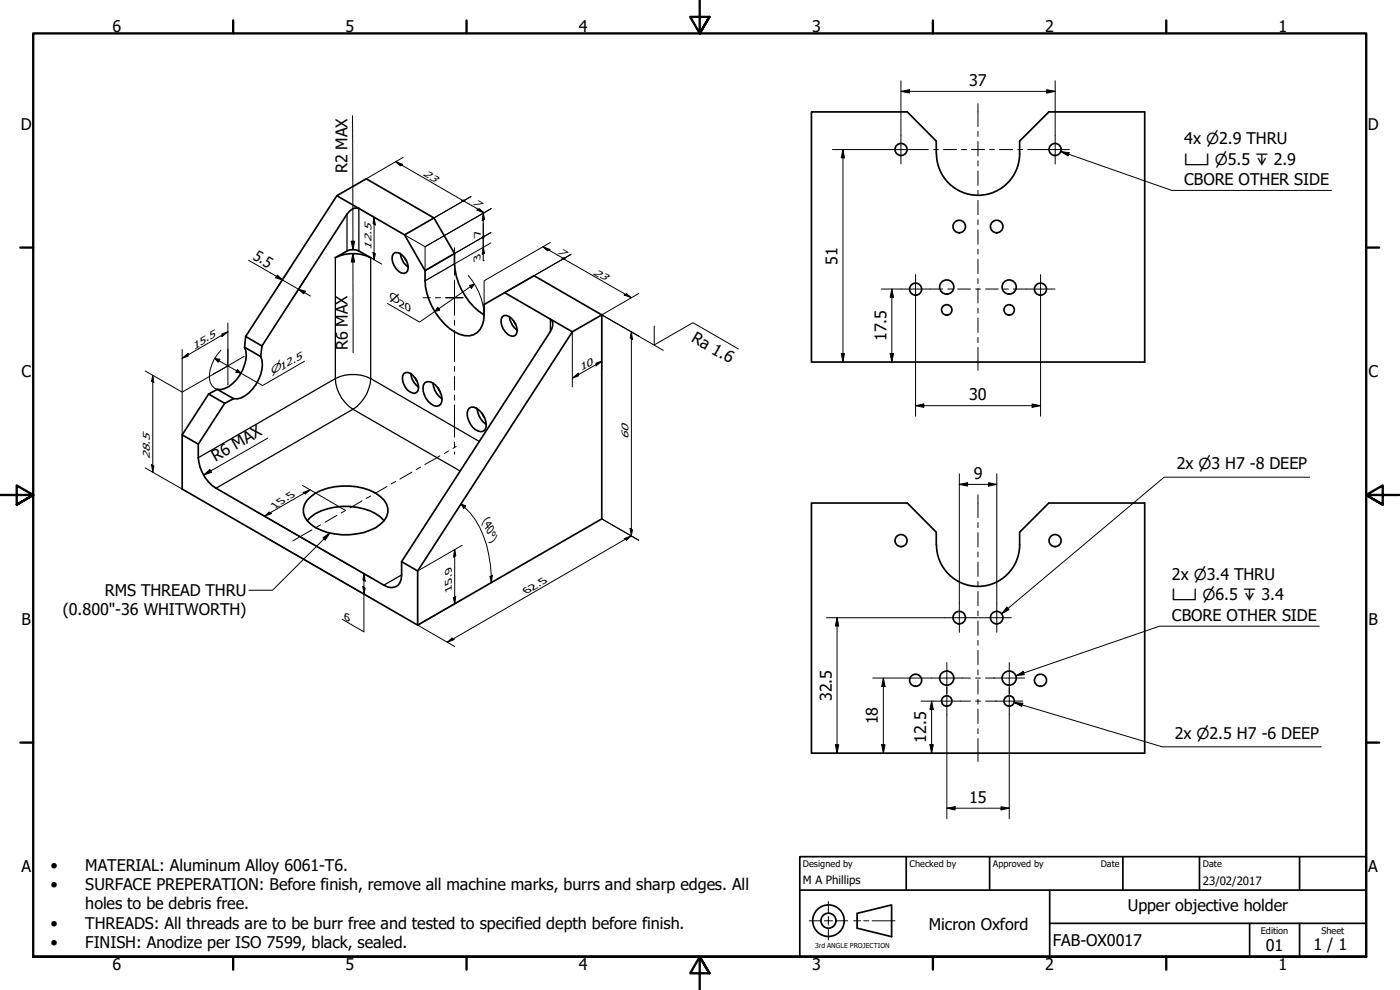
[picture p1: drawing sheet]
<svg xmlns="http://www.w3.org/2000/svg" width="420mm" height="297mm" viewBox="0 0 420 297" stroke-linecap="round" stroke-linejoin="round" font-family="sans-serif">
<!-- layer: Visible (ISO) -->
<g fill="none" stroke="#000" stroke-width=".51">
<path d="M101.1 58.7l20.3 11.8M281 46.1v-3.8l-8.7-8.7h-28.8v75h100v-75h-28.7l-8.8 8.7v3.8M281.1 46.1a12.5 12.5 0 0 0 12.4 12.5 12.5 12.5 0 0 0 12.5-12.5M100.6 77.3l3.5-2a4.3 4.3 0 0 1 3.6 0l3.6 2a12 12 0 0 0-10.7 0zM107.7 62.5a2.95 2.95 0 0 0-3.6 1.7l-25.5 39.6M118 76.2a1.94 1.94 0 0 1 2.8 .5 4.8 4.8 0 0 1 1.5 4.6 1.62 1.62 0 0 1-2.6 .2 4.5 4.5 0 0 1-1.7-5.3zM120.2 76.2a5.7 5.7 0 0 0 2.3 3.9M121.4 70.5l8.8-5.1 6.2 10.7-8.8 5.1zM121.5 77.5l.5 .8M130.2 65.4l-20.3-11.8-8.8 5.1-27.4 42.3M136.4 76.1a19.8 19.8 0 0 0 8.9 18.4M127.6 81.2a19.9 19.9 0 0 0 8.8 18.4 6.1 6.1 0 0 0 6.8 .2 6.8 6.8 0 0 0 2.1-5.3"/>
<path d="M145.3 94.5v-3.1l15-8.7 20.3 11.8v61.2l-55.3 31.9M150.7 95a1.94 1.94 0 0 1 2.8 .6 4.8 4.8 0 0 1 1.5 4.6 1.62 1.62 0 0 1-2.6 .1 4.5 4.5 0 0 1-1.7-5.3zM151.4 87.8l13.8 7.9M152.9 95a6 6 0 0 0 2.3 4M154.2 96.3l.5 1M165.2 95.7a2.2 2.2 0 0 1 .4 2.9l-45.1 69.9v4a3.2 3.2 0 0 1-1.5 3.5 3.2 3.2 0 0 1-3.8-.4l-50.4-29.1a11.8 11.8 0 0 1-5.3-9.2v-4l7.9-12.3M165.2 95.7l6.6 3.9-46.5 71.7-4.8-2.8M180.6 94.5l-8.8 5.1M62.6 118.2l-7.9 12.3v16.2l70.6 40.9v-16.3M70.1 119.6l-4.9-2.8-2.6 1.4 4.8 2.8M70.1 119.6l-2.7 1.4M73.4 104.2a9.1 9.1 0 0 1-1.5 8.4 7.4 7.4 0 0 1-6.7 4.2"/>
<path d="M73.4 104.2l4.8 2.8M78.2 107a9.3 9.3 0 0 1-1.4 8.4 7.5 7.5 0 0 1-6.7 4.2M78.6 103.8l-4.9-2.8-.3 3.2M78.6 103.8l-.4 3.2M121.2 112.1a1.9 1.9 0 0 1 2.8 .6 4.6 4.6 0 0 1 1.4 4.6l-.4 .5a2.81 2.81 0 0 1-3.6-2.1 3.5 3.5 0 0 1-.2-3.6zM123.3 112.1a5.3 5.3 0 0 0 2.3 4M124.6 113.4l.6 .9M127.6 114.8a2.42 2.42 0 0 1 3 .7 5.2 5.2 0 0 1 1.7 5.8 1.91 1.91 0 0 1-3-.1 5.8 5.8 0 0 1-2.2-5.8zM129.9 114.9a6.5 6.5 0 0 0 2.8 4.8M131.4 116.4l.7 1.3M54.7 130.5l4.8 2.8M140.8 122.5a2.3 2.3 0 0 1 3.1 .7 5.2 5.2 0 0 1 1.6 5.8 2.06 2.06 0 0 1-2.9-.1 5.9 5.9 0 0 1-2.2-5.8z"/>
<path d="M143.2 122.6a6.5 6.5 0 0 0 2.7 4.8M144.7 124.1l.7 1.2M92.2 150a15.3 15.3 0 0 1 12.6-4.2 14.5 14.5 0 0 1 10.5 4.2 4.8 4.8 0 0 1-1.2 7.3 17.3 17.3 0 0 1-13.6 2.9 11.4 11.4 0 0 1-9.1-5.1 4.6 4.6 0 0 1 .8-5.1zM92.2 156.2a14.5 14.5 0 0 1 10.4-4.3 17.7 17.7 0 0 1 11.6 3.2l1.1 1.1M281 163.4v-3.7l-8.7-8.8h-28.8v75.1h100v-75.1h-28.7l-8.8 8.8v3.7M281.1 163.5a12.5 12.5 0 0 0 12.4 12.4 12.5 12.5 0 0 0 12.5-12.4"/>
<circle cx="270.4" cy="44.8" r="1.81"/>
<circle cx="316.6" cy="44.8" r="1.81"/>
<circle cx="287.9" cy="68" r="1.87"/>
<circle cx="299.1" cy="68" r="1.87"/>
<circle cx="274.8" cy="86.8" r="1.81"/>
<circle cx="284.1" cy="86.1" r="2.13"/>
<circle cx="284.1" cy="93" r="1.56"/>
<circle cx="302.9" cy="86.1" r="2.13"/>
<circle cx="302.9" cy="93" r="1.56"/>
<circle cx="312.3" cy="86.8" r="1.81"/>
<circle cx="270.4" cy="162.2" r="1.81"/>
<circle cx="316.6" cy="162.2" r="1.81"/>
<circle cx="287.9" cy="185.3" r="1.87"/>
<circle cx="299.1" cy="185.3" r="1.87"/>
<circle cx="274.8" cy="204.1" r="1.81"/>
<circle cx="284.1" cy="203.5" r="2.13"/>
<circle cx="284.1" cy="210.3" r="1.56"/>
<circle cx="302.9" cy="203.5" r="2.13"/>
<circle cx="302.9" cy="210.3" r="1.56"/>
<circle cx="312.3" cy="204.1" r="1.81"/>
</g>
<!-- layer: Visible Narrow (ISO) -->
<path d="M100.6 77.3v36.3l-41.1 23.7M104.1 64.2v11.1M107.7 62.5v12.8M111.3 77.3v36.3M136.4 79.2l-8.8 5.1M165.2 95.7v3.8M100.6 113.6a12 12 0 0 1 10.7 0 11.5 11.5 0 0 1-5.4 9.2 11.6 11.6 0 0 1-5.3-9.2zM111.3 113.6l32.5 18.8M138.1 141.3l-32.2-18.5-41.1 23.7M120.5 172.5l-5.3 3.1" fill="none" stroke="#000" stroke-width=".38"/>
<!-- layer: Border (ISO) -->
<g fill="none" stroke="#000" stroke-width=".7">
<path d="M70 6.1v3.9M140 6.1v3.9M210 0v10l-2.9-4.9h5.8l-2.9 4.9 2.9-4.9M280 6.1v3.9M350 6.1v3.9M6.1 74.3h3.9M410 74.3h3.9M0 148.5h10l-5-2.8v5.7l5-2.9-5 2.9M420 148.5h-10l5-2.8v5.7l-5-2.9 5 2.9M6.1 222.8h3.9M410 222.8h3.9M10 287.1v-277.1h400v277.1h-400h400"/>
<path d="M70 287.1v3.8M140 287.1v3.8M212.9 292l-2.9-4.9 2.9 4.9h-5.8l2.9-4.9v9.9M280 287.1v3.8M350 287.1v3.8"/>
</g>
<!-- layer: Sketch Geometry (ANSI) -->
<path d="M242.9 276.3h3.2M247.4 276.3h2.5M248.6 270.5v3.3M248.6 275v2.5M248.6 278.8v3.3M251.1 276.3h3.3M256.2 276.3h2.1M259.2 276.3h1.5M261.7 276.3h6.9" fill="none" stroke="#000" stroke-width=".3"/>
<g fill="none" stroke="#000" stroke-width=".51">
<path d="M257.2 274.1l10.4-2.6v9.5l-10.4-2.5z"/>
<circle cx="248.6" cy="276.2" r="4.7"/>
<circle cx="248.6" cy="276.2" r="2.25"/>
</g>
<!-- layer: Title (ISO) -->
<path d="M240 257h170v30.1h-170zM272 257v10.1M297 257v10.1M337 257v10.1M360 257v10.1M390 257v10.1M240 267.1h170M315 277h95M315 267.1v20M375 277v10.1M390 277v10.1" fill="none" stroke="#000" stroke-width=".51"/>
<!-- layer: Dimension (ISO) -->
<g fill="none" stroke="#000" stroke-width=".3">
<path d="M105.8 34.7l.1 40.2M270.4 27.4l2.5-.5v1zM270.4 27.4h46.3M270.4 24.2v16.4M314.1 26.9l2.6 .5-2.6 .5zM316.7 24.2v16.4M118.7 48.5l2.1 .8-.7 .5zM118.7 48.5l19.9 11.5M121 47.2l-11.1 6.4M141.4 59l-11.2 6.4M249.8 44.9h16.3M253 44.9l.4 2.5h-.9z"/>
<path d="M253 44.9v63.7M74.6 78.1l18.6 10.7M105.4 72.4h1l-.5 2.5zM105.9 76.1l.5 2.5h-1zM105.9 76.1l.1 29.7M110 63.9l2.7 1.6M111.3 77.3l3.3 1.9M112 75.7l.6 .4-.3 1.9zM112.3 65.2l.3 2.3-.6-.5zM112.3 65.2v12.8M139.5 60.5l5.8 3.4M143.1 63l.7-.4 1.5 1.3z"/>
<path d="M145 74.2l.4 1.8-.7 .4zM145 78.2h.1M145 63.9l.4 1.9-.7 .4zM145 63.9v14.3M147.3 62.7l-19.7 11.3-6.2-3.5M147.3 72.9l-10.9 6.3M147.5 62.5l-19.9 11.5v7.2l19.7-11.4-10.9 6.3M162.9 74l2.1 .9-.7 .4zM162.9 74l5.8 3.3M165.2 72.8l-19.9 11.5v7.1M169.5 77.9l20 11.4M171.4 76.3l-20 11.5"/>
<path d="M68.4 97v12.8l-13.7 7.9-11.1-6.4M68.4 99.6l-13.7 7.9M83.2 82.5l1.6 1.5-2.1-.6zM87.2 80.1l-4.1 6.5M89.6 86.8l2 .6-.5 .8zM92.1 82.9l-4.2 6.6M131.4 92.2l.6 .9-1.5 .4zM140.5 82.7a19.5 19.5 0 0 1 4.8 11.8M140.9 85.6l1.5-.3-.9 1.2zM142.4 85.3l-16.5 11.3-9.6-5.6M171.8 99.6v16.5M180.6 94.5l11.1 6.3"/>
<path d="M180.6 94.5v16.4M187.3 88.5l.7-.4 1.5 1.2zM189.5 99.6l.3 2.2-.7-.4zM189.5 99.6v61.2l-55.3 31.9M191.7 88.1l-11.1 6.4M264.5 86.7h5.9M267.7 86.7l.5 2.5h-1.1zM267.7 86.7v21.9M274.8 91v33.9M312.3 91v33.9M45.8 112.6l.4 2.2-.7-.4zM45.8 112.6v29.1"/>
<path d="M54.7 107.5l1.8-1.5v.9zM54.7 104.9v25.6M64.5 107.6l1.5 .2-.5 .9zM64.5 107.6l14.3 8.1 12.6-7.3M66.3 105.1a11 11 0 0 0-3.2 9.7l.5 .9 .7 .7 .9 .4M66.6 100.2l1.8-.6-1.8 1.4zM71.3 110.9l1 1.1-1.5-.3zM171.8 113.5l1.7-1.5v.8zM178.9 109l1.7-.6-1.7 1.4zM180.6 108.4l-8.8 5.1M252.5 106.1h.9l-.4 2.5zM267.1 106.1h1.1l-.5 2.5z"/>
<path d="M45.5 139.4l.7 .4-.4 1.9zM80.4 131.4l-19.3 11.1M274.8 121.7l2.4-.5v1zM274.8 121.7h37.5M309.8 121.2l2.5 .5-2.5 .5zM43.6 140.4l11.1 6.3M61.1 142.5l1.9-1.6 .5 .8zM75.7 152.8l5.9 3.4M79.4 154.9l1.4-1.2 .7 .4zM81.2 155.9l30.2 17.5M90.8 145.7l12.9 7.4M90.9 147.8l2.1-.8-1.4 1.2z"/>
<path d="M93 147l-13.6 7.9M138.4 151.2l1.4 .6-.6 .8zM138.4 151.2a23.9 23.9 0 0 1 8.3 15.3l.5 3.1 .2 5.3M180.6 155.7l11.1 6.4M189.1 158.5l.7 .4-.3 1.9zM287.9 145.3l2.5-.5v1zM287.9 145.3h11.2M287.9 142.2v38.8M296.7 144.8l2.4 .5-2.4 .5zM299.1 142.2v38.8M80.9 161.9l30.5 17.7M108.9 176l.7 .5-.4 1.7z"/>
<path d="M109.2 172.1l.4 2.3-.7-.4zM109.2 172.1v17.5l-6.5-3.8M136.1 179.4l.7-.5-.3 2.3zM136.5 164.9l.3 1.8-.7 .5zM136.5 164.9v16.3M138.7 179.9l-13.4 7.7 11.2 6.4M138.7 163.6l-13.4 7.7M147.1 173l.7-.4-.4 2.3zM187.3 161.6l2.2-.8-1.5 1.2zM134.2 192.7l1.4-1.3 .7 .5zM248 185.3h35.5M251.2 185.3l.5 2.5h-1z"/>
<path d="M251.2 185.3v40.7M261.9 203.4h17.6M265.1 203.4l.5 2.6h-1zM265.1 203.4v22.6M276.4 210.4h3.7M279.6 210.4l.5 2.4h-1zM279.6 210.4v15.6M284.2 214.4v31.3M302.9 214.4v31.3M250.7 223.4h1l-.5 2.6zM264.6 223.4h1l-.5 2.6zM279.1 223.4h1l-.5 2.6z"/>
<path d="M284.2 242.5l2.4-.5v1zM284.2 242.5h18.7M300.4 242l2.5 .5-2.5 .5z"/>
</g>
<g fill="#000">
<path d="M270.4 27.4l2.5-.5v1z" fill-rule="evenodd"/>
<path d="M314.1 26.9l2.6 .5-2.6 .5z" fill-rule="evenodd"/>
<path d="M118.7 48.5l2.1 .8-.7 .5z" fill-rule="evenodd"/>
<path d="M138.6 60h.9l.2 .2-.6 .4-.7-.4z" fill-rule="evenodd"/>
<path d="M138.6 60h.9l.2 .2-.6 .4-.7-.4z" fill-rule="evenodd"/>
<path d="M253 44.9l.4 2.5h-.9z" fill-rule="evenodd"/>
<path d="M105.4 72.4h1l-.5 2.5z" fill-rule="evenodd"/>
<path d="M105.9 76.1l.5 2.5h-1z" fill-rule="evenodd"/>
<path d="M112 75.7l.6 .4-.3 1.9z" fill-rule="evenodd"/>
<path d="M112.3 65.2l.3 2.3-.6-.5z" fill-rule="evenodd"/>
<path d="M143.1 63l.7-.4 1.5 1.3z" fill-rule="evenodd"/>
<path d="M145 74.2l.4 1.8-.7 .4z" fill-rule="evenodd"/>
<path d="M145 63.9l.4 1.9-.7 .4z" fill-rule="evenodd"/>
<path d="M145 70.6l.4-.1 .1 .4-.1 .4-.6 .3-.2-.2z" fill-rule="evenodd"/>
<path d="M145 70.6l.4-.1 .1 .4-.1 .4-.6 .3-.2-.2z" fill-rule="evenodd"/>
<path d="M162.9 74l2.1 .9-.7 .4z" fill-rule="evenodd"/>
<path d="M168.7 77.3h.8l.2 .3-.2 .3h-.8l-.2-.3z" fill-rule="evenodd"/>
<path d="M168.7 77.3h.8l.2 .3-.2 .3h-.8l-.2-.3z" fill-rule="evenodd"/>
<path d="M83.2 82.5l1.6 1.5-2.1-.6z" fill-rule="evenodd"/>
<path d="M89.6 86.8l2 .6-.5 .8z" fill-rule="evenodd"/>
<path d="M131.4 92.2l.6 .9-1.5 .4z" fill-rule="evenodd"/>
<path d="M140.9 85.6l1.5-.3-.9 1.2z" fill-rule="evenodd"/>
<path d="M187.3 88.5l.7-.4 1.5 1.2z" fill-rule="evenodd"/>
<path d="M267.7 86.7l.5 2.5h-1.1z" fill-rule="evenodd"/>
<path d="M45.8 112.6l.4 2.2-.7-.4z" fill-rule="evenodd"/>
<path d="M54.7 107.5l1.8-1.5v.9z" fill-rule="evenodd"/>
<path d="M64.5 107.6l1.5 .2-.5 .9z" fill-rule="evenodd"/>
<path d="M66.6 100.2l1.8-.6-1.8 1.4z" fill-rule="evenodd"/>
<path d="M71.3 110.9l1 1.1-1.5-.3z" fill-rule="evenodd"/>
<path d="M171.8 113.5l1.7-1.5v.8z" fill-rule="evenodd"/>
<path d="M178.9 109l1.7-.6-1.7 1.4z" fill-rule="evenodd"/>
<path d="M189.5 99.6l.3 2.2-.7-.4z" fill-rule="evenodd"/>
<path d="M252.5 106.1h.9l-.4 2.5z" fill-rule="evenodd"/>
<path d="M267.1 106.1h1.1l-.5 2.5z" fill-rule="evenodd"/>
<path d="M45.5 139.4l.7 .4-.4 1.9z" fill-rule="evenodd"/>
<path d="M274.8 121.7l2.4-.5v1z" fill-rule="evenodd"/>
<path d="M309.8 121.2l2.5 .5-2.5 .5z" fill-rule="evenodd"/>
<path d="M61.1 142.5l1.9-1.6 .5 .8z" fill-rule="evenodd"/>
<path d="M79.4 154.9l1.4-1.2 .7 .4z" fill-rule="evenodd"/>
<path d="M90.9 147.8l2.1-.8-1.4 1.2z" fill-rule="evenodd"/>
<path d="M138.4 151.2l1.4 .6-.6 .8z" fill-rule="evenodd"/>
<path d="M189.1 158.5l.7 .4-.3 1.9z" fill-rule="evenodd"/>
<path d="M287.9 145.3l2.5-.5v1z" fill-rule="evenodd"/>
<path d="M296.7 144.8l2.4 .5-2.4 .5z" fill-rule="evenodd"/>
<path d="M108.9 176l.7 .5-.4 1.7z" fill-rule="evenodd"/>
<path d="M109.2 172.1l.4 2.3-.7-.4z" fill-rule="evenodd"/>
<path d="M136.1 179.4l.7-.5-.3 2.3z" fill-rule="evenodd"/>
<path d="M136.5 164.9l.3 1.8-.7 .5z" fill-rule="evenodd"/>
<path d="M147.1 173l.7-.4-.4 2.3z" fill-rule="evenodd"/>
<path d="M187.3 161.6l2.2-.8-1.5 1.2z" fill-rule="evenodd"/>
<path d="M134.2 192.7l1.4-1.3 .7 .5z" fill-rule="evenodd"/>
<path d="M251.2 185.3l.5 2.5h-1z" fill-rule="evenodd"/>
<path d="M265.1 203.4l.5 2.6h-1z" fill-rule="evenodd"/>
<path d="M279.6 210.4l.5 2.4h-1z" fill-rule="evenodd"/>
<path d="M250.7 223.4h1l-.5 2.6z" fill-rule="evenodd"/>
<path d="M264.6 223.4h1l-.5 2.6z" fill-rule="evenodd"/>
<path d="M279.1 223.4h1l-.5 2.6z" fill-rule="evenodd"/>
<path d="M284.2 242.5l2.4-.5v1z" fill-rule="evenodd"/>
<path d="M300.4 242l2.5 .5-2.5 .5z" fill-rule="evenodd"/>
</g>
<!-- layer: Centerline (ISO) -->
<g fill="none" stroke="#000" stroke-width=".3">
<path d="M293.5 31.1v6.9M293.5 39.4v1.5M266.1 44.9h12.5M280.2 44.9h1.4M283.1 44.9h4M288.5 44.9h1.6M291.5 44.9h4M293.5 42.5v4.3M293.5 48.2v1.6M293.5 51.3v4.3M293.5 57.1v1.5M297 44.9h1.4"/>
<path d="M300 44.9h3.9M305.4 44.9h1.5M308.4 44.9h12.5M136.4 74.3v5.3M293.5 60.1v4.3M293.5 66v1.4M293.5 68.9v4.4M293.5 74.8v1.4M293.5 77.8v4.3M136.4 81.1v1.5M136.4 84.1v10.5M136.4 96.1v1.5"/>
<path d="M136.4 99.1v9.3M270.4 86.7h12.6M284.4 86.7h1.5M287.4 86.7h3.9M292.8 86.7h1.5M293.5 83.6v1.5M293.5 86.6v4.3M293.5 92.4v1.6M293.5 95.4v4.3M295.8 86.7h3.8M301.1 86.7h1.5M304.1 86.7h12.5"/>
<path d="M136.4 110v1.4M136.4 113v4M136.4 118.5v1.6M293.5 101.3v1.5M293.5 104.3v6.8M132 136.8l-4.5 2.6M134.6 135.3l-1.3 .8M136.4 121.5v9.7M136.4 132.6v1.6M136.4 135.6v.7M136.9 134l-.9 .5M93.6 159l-5.7 3.3"/>
<path d="M96.2 157.5l-1.3 .7M101.2 154.6l-3.7 2.1M103.7 153.1l-1.3 .8M108.6 150.3l-3.6 2.1M111.3 148.8l-1.4 .7M116.1 146l-3.6 2.1M118.7 144.4l-1.3 .8M123.6 141.7l-3.6 2M126.2 140.1l-1.3 .8M293.5 148.4v6.9M293.5 156.8v1.5M293.5 159.8v4.3"/>
<path d="M293.5 165.6v1.5M293.5 168.6v4.4M293.5 174.5v1.4M293.5 177.5v4.3M283.5 185.3h20M293.5 183.3v1.5M293.5 186.3v4.3M293.5 192.1v1.5M293.5 195.1v4.3M279.5 203.4h11.8M280.1 210.4h11.2M292.8 203.4h1.5"/>
<path d="M292.8 210.4h1.5M293.5 201v1.5M293.5 203.9v4.4M293.5 209.8v1.5M293.5 212.8v4.3M293.5 218.6v1.5M295.8 203.4h11.7M295.8 210.4h11.2M293.5 221.6v6.9"/>
</g>
<!-- layer: Symbol (ISO) -->
<path d="M318.3 45.5l2.6 .3-.4 1zM318.3 45.5l33.4 11.6h47.9M180.6 94.5l18.5 10.6M196.3 97.8v5.7l11.7-6.7 13.6 7.9M99 159.9l-17.2 17.2h-7.1M393.1 143.2h-43.7l-48.8 40.9M96.9 161.3l2.1-1.4-1.4 2.1zM302.2 182.2l.6 .7-2.2 1.2zM395.9 187.9h-47.9l-43.1 14.8M304.4 210.8l2.6 .2-.4 .9zM304.4 210.8l44.4 13.3h47.8M304.9 202.7l2.2-1.2 .3 .9z" fill="none" stroke="#000" stroke-width=".3"/>
<g fill="#000">
<path d="M318.3 45.5l2.6 .3-.4 1z" fill-rule="evenodd"/>
<path d="M96.9 161.3l2.1-1.4-1.4 2.1z" fill-rule="evenodd"/>
<path d="M302.2 182.2l.6 .7-2.2 1.2z" fill-rule="evenodd"/>
<path d="M304.4 210.8l2.6 .2-.4 .9z" fill-rule="evenodd"/>
<path d="M304.9 202.7l2.2-1.2 .3 .9z" fill-rule="evenodd"/>
</g>
<!-- layer: Center Mark (ISO) -->
<g fill="none" stroke="#000" stroke-width=".3">
<path d="M270.4 40.6v8.6M316.7 40.6v8.6M126.9 89.3h2.3M130.7 89.3h1.5M133.7 89.3h2.7h-2.5M138.9 89.3h-2.5h2.5M274.8 82.4v8.6M312.3 82.4v8.6M68.4 104.8v10.7M73.3 106.9l-9.3 5.4M284.2 198.8v9.3M287.9 181v8.7"/>
<path d="M299.1 181v8.7M302.9 198.8v9.3M284.2 206.3v8.1M302.9 206.3v8.1"/>
</g>
<g font-size="4.8">
<text x="33.7" y="9.6">6</text>
<text x="103.7" y="9.6">5</text>
<text x="173.7" y="9.6">4</text>
<text x="243.7" y="9.6">3</text>
<text x="313.7" y="9.6">2</text>
<text x="383.7" y="9.6">1</text>
<text x="290.9" y="25.8">37</text>
<text x="6.2" y="38.9">D</text>
<text x="410.5" y="38.9">D</text>
<text x="355.4" y="43.3">4x ⌀2.9 THRU</text>
<text x="104.3" y="52" transform="rotate(-90 104.3 52)">R2 MAX</text>
<text x="355.4" y="55.5">CBORE OTHER SIDE</text>
<text x="251.3" y="79.4" transform="rotate(-90 251.3 79.4)">51</text>
<text x="104.4" y="105.1" transform="rotate(-90 104.4 105.1)">R6 MAX</text>
<text x="207.2" y="102.3" transform="rotate(30 207.2 102.3)">Ra 1.6</text>
<text x="266.1" y="102.3" transform="rotate(-90 266.1 102.3)">17.5</text>
<text x="6.4" y="113.1">C</text>
<text x="410.7" y="113.1">C</text>
<text x="290.9" y="120.1">30</text>
<text x="64.6" y="138.7" transform="rotate(-30 64.6 138.7)">R6 MAX</text>
<text x="292.2" y="143.7">9</text>
<text x="353.2" y="140.8">2x ⌀3 H7 -8 DEEP</text>
<text x="31.4" y="178.8">RMS THREAD THRU</text>
<text x="351.7" y="174">2x ⌀3.4 THRU</text>
<text x="18.9" y="184.6">(0.800&quot;-36 WHITWORTH)</text>
<text x="6.4" y="187.4">B</text>
<text x="351.7" y="186.3">CBORE OTHER SIDE</text>
<text x="410.7" y="187.4">B</text>
<text x="249.6" y="210.3" transform="rotate(-90 249.6 210.3)">32.5</text>
<text x="263.5" y="217.3" transform="rotate(-90 263.5 217.3)">18</text>
<text x="352.6" y="221.7">2x ⌀2.5 H7 -6 DEEP</text>
<text x="278" y="222.8" transform="rotate(-90 278 222.8)">12.5</text>
<text x="290.9" y="240.9">15</text>
<text x="6.4" y="261.7">A</text>
<text x="15.1" y="261.4">•</text>
<text x="25.6" y="261.4">MATERIAL: Aluminum Alloy 6061-T6.</text>
<text x="410.7" y="261.7">A</text>
<text x="15.1" y="267.1">•</text>
<text x="25.6" y="267.1">SURFACE PREPERATION: Before finish, remove all machine marks, burrs and sharp edges. All</text>
<text x="25.6" y="272.8">holes to be debris free.</text>
<text x="338.5" y="273.4">Upper objective holder</text>
<text x="15.1" y="278.6">•</text>
<text x="25.6" y="278.6">THREADS: All threads are to be burr free and tested to specified depth before finish.</text>
<text x="278.8" y="279">Micron Oxford</text>
<text x="15.1" y="284.4">•</text>
<text x="25.6" y="284.4">FINISH: Anodize per ISO 7599, black, sealed.</text>
<text x="316" y="283.8">FAB-OX0017</text>
<text x="379.9" y="285.3">01</text>
<text x="394.2" y="285">1 / 1</text>
<text x="33.7" y="290.9">6</text>
<text x="103.7" y="290.9">5</text>
<text x="173.7" y="290.9">4</text>
<text x="243.7" y="290.9">3</text>
<text x="313.7" y="290.9">2</text>
<text x="383.7" y="290.9">1</text>
</g>
<g font-size="4.6">
<text x="355.4" y="49.5">⌴ ⌀5.5 ↧ 2.9</text>
<text x="75.7" y="77.7" transform="rotate(30 75.7 77.7)">5.5</text>
<text x="351.7" y="180.1">⌴ ⌀6.5 ↧ 3.4</text>
</g>
<g font-size="3.6">
<text x="144.8" y="156.3" transform="rotate(69 144.8 156.3)">(40°</text>
<text x="147.1" y="162.2" transform="rotate(69 147.1 162.2)">)</text>
</g>
<g font-size="3.4">
<text x="241" y="265.4">M A Phillips</text>
<text x="361" y="265.5">23/02/2017</text>
</g>
<g font-size="3.3">
<text x="116.8" y="89.8" transform="rotate(30 116.8 89.8)">⌀20</text>
<text x="81.5" y="112.6" transform="rotate(-30 81.5 112.6)">⌀12.5</text>
</g>
<text font-size="3.1" x="58.2" y="104.9" transform="rotate(-30 58.2 104.9)">15.5</text>
<g font-size="3">
<text x="126.8" y="52.6" transform="rotate(30 126.8 52.6)">23</text>
<text x="141.6" y="61.3" transform="rotate(30 141.6 61.3)">7</text>
<text x="144.3" y="70.9" transform="rotate(-90 144.3 70.9)">7</text>
<text x="111.4" y="74.9" transform="rotate(-90 111.4 74.9)">12.5</text>
<text x="167.1" y="75.9" transform="rotate(30 167.1 75.9)">7</text>
<text x="144.2" y="78.2" transform="rotate(-90 144.2 78.2)">3</text>
<text x="177.9" y="82.2" transform="rotate(30 177.9 82.2)">2</text>
<text x="179.8" y="83.2" transform="rotate(30 179.8 83.2)">3</text>
<text x="174.4" y="111.4" transform="rotate(-30 174.4 111.4)">10</text>
<text x="188.6" y="131.8" transform="rotate(-90 188.6 131.8)">60</text>
<text x="45" y="137.7" transform="rotate(-90 45 137.7)">28.5</text>
<text x="82.5" y="152.6" transform="rotate(-30 82.5 152.6)">15.5</text>
<text x="135.6" y="177.4" transform="rotate(-90 135.6 177.4)">15.9</text>
<text x="158.1" y="178.4" transform="rotate(-30 158.1 178.4)">62.5</text>
<text x="103.2" y="185.6" transform="rotate(30 103.2 185.6)">6</text>
</g>
<g font-size="2.7">
<text x="241" y="260.1">Designed by</text>
<text x="273" y="260.1">Checked by</text>
<text x="298" y="260.1">Approved by</text>
<text x="330.3" y="260">Date</text>
<text x="361" y="260">Date</text>
<text x="378.4" y="280.1">Edition</text>
<text x="396.6" y="280.1">Sheet</text>
</g>
<text font-size="2" x="244.6" y="284.5">3rd ANGLE PROJECTION</text>
</svg>
